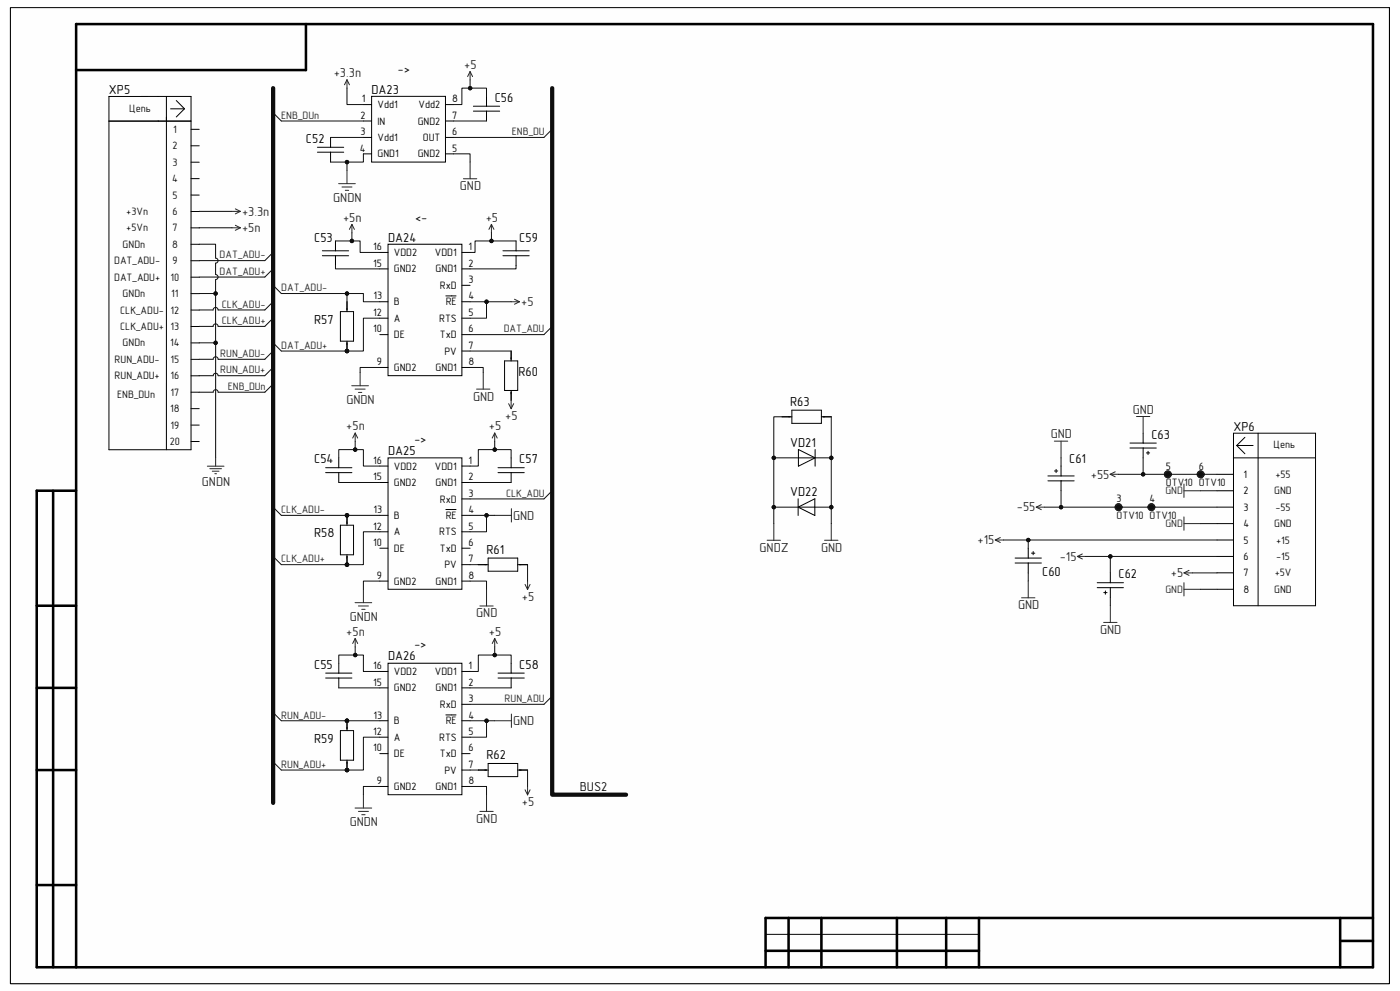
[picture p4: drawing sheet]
<svg xmlns="http://www.w3.org/2000/svg" width="420mm" height="297mm" viewBox="0 0 420 297" stroke-linecap="round" stroke-linejoin="round" font-family="sans-serif">
<path d="M3.1 2.3h413.7v292.5h-413.7z" fill-rule="evenodd" fill="#fefefe"/>
<path d="M3.1 2.3h413.7v292.5h-413.7z" fill="none" stroke="#000" stroke-width=".3"/>
<path d="M3.1 2.3h413.7v292.5h-413.7z" fill-rule="evenodd" fill="#fefefe"/>
<g fill="none" stroke="#000" stroke-width=".3">
<path d="M3.1 2.3h413.7v292.5h-413.7zM96.7 75.2h7.9M96.7 76.6h7.9M100.6 72.2v3M100.6 76.6v3M113.9 75.7h2.5M116.4 73.2h22.2v39.4h-22.2zM138.6 75.7h2.4M150.9 75.2h7.9M150.9 76.6h7.9M154.8 72.2v3M154.8 76.6v3"/>
<path d="M113.9 80.6h2.5M113.9 90.4h2.5M113.9 95.4h2.5M133.7 88.7h3.1M138.6 80.6h2.4M138.6 85.5h2.4M138.6 90.4h2.4M138.6 95.4h2.4M113.9 100.3h2.5M113.9 110.1h2.5M138.6 100.3h2.4M138.6 105.2h2.4"/>
<path d="M138.6 110.1h2.4M151.4 108.2h3.9v8.8h-3.9zM153.3 105.2v3M153.3 117v3M229.7 280h64"/>
</g>
<g fill="none" stroke="#000" stroke-width=".76">
<path d="M91.8 7.2v13.8h-69M15.9 147.1v142.8M22.8 147.1h-11.8v142.8h400.9v-282.7h-389.1v282.7M11 181.5h11.8M11 206.2h11.8M11 230.8h11.8M11 265.3h11.8M236.6 275.1v14.8M246.4 275.1v14.8M269.1 275.1v14.8M283.8 275.1v14.8M293.7 275.1v14.8"/>
<path d="M402 275.1v14.8M411.9 275.1h-182.2v14.8M229.7 285h64M402 282h9.9"/>
</g>
<g fill="none" stroke="#262626" stroke-width=".3">
<path d="M105.6 67.3l-.8 1.4M105.6 67.3l.7 1.4M105.6 67.3v2.5M147.4 67.3l-.7 1.4M147.4 67.3l.8 1.4M147.4 67.3v2.5M105.5 115.6h5M106.5 116.6h3M107.5 117.6h1M108 111.6v4M143 116.6h4M145 111.6v5"/>
<path d="M153.3 120v2.5M152.6 121l.7 1.5M154.1 121l-.8 1.5"/>
</g>
<circle cx="104.1" cy="105.2" r=".5" fill="#0e0e0e"/>
<circle cx="104.1" cy="105.2" r=".5" fill="none" stroke="#0e0e0e" stroke-width=".3"/>
<path d="M102.1 93.4h4v8.9h-4zM104.1 90.4v3M104.1 102.3v2.9" fill="none" stroke="#000" stroke-width=".3"/>
<circle cx="104.1" cy="105.2" r=".5" fill="#0e0e0e"/>
<g fill="none" stroke="#0e0e0e" stroke-width=".3">
<path d="M82.4 86l2 2M165.2 98.3l-2 2M82.4 103.2l2 2"/>
<circle cx="104.1" cy="105.2" r=".5"/>
</g>
<g fill="none" stroke="#000" stroke-width=".3">
<path d="M49.9 28.9v105.9M51.2 32.6h4.1M52.9 30.1l2.4 2.5-2.4 2.5M57.3 38.8h2.5M57.3 28.9h-24.6v105.9h24.6v-105.9M57.3 36.3h-24.6M57.3 53.5h2.5M57.3 43.7h2.5M57.3 48.6h2.5M57.3 58.5h2.5M57.3 68.3h2.5M57.3 73.2h2.5"/>
<path d="M57.3 78.1h2.5M57.3 63.4h2.5M57.3 83.1h2.5M57.3 88h2.5M57.3 97.9h2.5M57.3 92.9h2.5M104.1 90.4v2.5M57.3 107.7h2.5M57.3 102.8h2.5M57.3 112.6h2.5M57.3 117.5h2.5M57.3 122.5h2.5"/>
<path d="M57.3 127.4h2.5M57.3 132.3h2.5M101.6 137.2v3M113.9 139.7h2.5M116.4 137.2h22.2v39.4h-22.2zM138.6 139.7h2.4M97.7 140.2h7.9M97.7 141.7h7.9M101.6 141.7v2.9M113.9 144.6h2.5M113.9 154.5h2.5M113.9 159.4h2.5"/>
<path d="M133.7 152.7h3.1M138.6 144.6h2.4M138.6 149.5h2.4M138.6 154.5h2.4M138.6 159.4h2.4M113.9 164.3h2.5M113.9 174.2h2.5M138.6 164.3h2.4M138.6 169.2h2.4M138.6 174.2h2.4M143.5 169.2h2.9M146.4 167.3h8.9v3.9h-8.9z"/>
<path d="M155.3 169.2h3"/>
</g>
<g fill="none" stroke="#262626" stroke-width=".3">
<path d="M153.3 90.4h2.5M154.3 89.7l1.5 .7M155.8 90.4l-1.5 .8M106.6 129.8l-.8 1.5M106.6 129.8l.7 1.5M106.6 129.8v2.5M109 176.6v4M146 176.6v5M157.5 175.2l.8 1.5M158.3 174.2v2.5M159 175.2l-.7 1.5M106.5 180.6h5"/>
<path d="M107.5 181.6h3M108.5 182.6h1M144 181.6h4"/>
</g>
<circle cx="104.1" cy="169.2" r=".5" fill="#0e0e0e"/>
<circle cx="104.1" cy="169.2" r=".5" fill="none" stroke="#0e0e0e" stroke-width=".3"/>
<circle cx="104.1" cy="154.5" r=".5" fill="#0e0e0e"/>
<circle cx="104.1" cy="154.5" r=".5" fill="none" stroke="#0e0e0e" stroke-width=".3"/>
<path d="M102.1 157.4h4v8.9h-4zM104.1 154.5v2.9M104.1 166.3v2.9" fill="none" stroke="#000" stroke-width=".3"/>
<circle cx="104.1" cy="169.2" r=".5" fill="#0e0e0e"/>
<circle cx="104.1" cy="169.2" r=".5" fill="none" stroke="#0e0e0e" stroke-width=".3"/>
<path d="M104.1 154.5v2.4" fill="none" stroke="#000" stroke-width=".3"/>
<circle cx="104.1" cy="154.5" r=".5" fill="#0e0e0e"/>
<g fill="none" stroke="#0e0e0e" stroke-width=".3">
<path d="M82.4 152.5l2 2M165.2 147.6l-2 1.9M82.4 167.3l2 1.9"/>
<circle cx="104.1" cy="154.5" r=".5"/>
</g>
<g fill="none" stroke="#262626" stroke-width=".3">
<path d="M148.4 129.8l-.7 1.5M148.4 129.8l.8 1.5M148.4 129.8v2.5M148.4 154.5h5M153.4 152.5v4M106.6 191.4l-.8 1.5M106.6 191.4l.7 1.5M106.6 191.4v2.5M109 238.2v4M146 238.2v5M157.5 236.7l.8 1.5M158.3 235.7v2.5"/>
<path d="M159 236.7l-.7 1.5M106.5 242.2h5M107.5 243.2h3M108.5 244.2h1M144 243.2h4"/>
</g>
<g fill="none" stroke="#000" stroke-width=".3">
<path d="M153.3 137.2v3M149.4 140.2h7.9M149.4 141.7h7.9M153.3 141.7v2.9M101.6 198.8v2.9M116.4 198.8h22.2v39.4h-22.2zM97.7 201.7h7.9M97.7 203.2h7.9M101.6 203.2v3M113.9 201.2h2.5M113.9 206.2h2.5M113.9 216h2.5"/>
<path d="M133.8 214.3h3M138.6 201.2h2.4M138.6 206.2h2.4M138.6 211.1h2.4M138.6 216h2.4M113.9 220.9h2.5M113.9 225.9h2.5M113.9 235.7h2.5M138.6 220.9h2.4M138.6 225.9h2.4M138.6 230.8h2.4M138.6 235.7h2.4"/>
<path d="M143.5 230.8h2.9M146.4 228.8h8.9v4h-8.9zM155.3 230.8h3"/>
</g>
<circle cx="104.1" cy="230.8" r=".5" fill="#0e0e0e"/>
<circle cx="104.1" cy="230.8" r=".5" fill="none" stroke="#0e0e0e" stroke-width=".3"/>
<circle cx="104.1" cy="216" r=".5" fill="#0e0e0e"/>
<circle cx="104.1" cy="216" r=".5" fill="none" stroke="#0e0e0e" stroke-width=".3"/>
<path d="M102.1 219h4v8.8h-4zM104.1 216v3M104.1 227.8v3" fill="none" stroke="#000" stroke-width=".3"/>
<circle cx="104.1" cy="230.8" r=".5" fill="#0e0e0e"/>
<circle cx="104.1" cy="230.8" r=".5" fill="none" stroke="#0e0e0e" stroke-width=".3"/>
<path d="M104.1 216v2.5" fill="none" stroke="#000" stroke-width=".3"/>
<circle cx="104.1" cy="216" r=".5" fill="#0e0e0e"/>
<g fill="none" stroke="#0e0e0e" stroke-width=".3">
<path d="M82.4 214l2 2M165.2 209.1l-2 2M82.4 228.8l2 2"/>
<circle cx="104.1" cy="216" r=".5"/>
</g>
<g fill="none" stroke="#262626" stroke-width=".3">
<path d="M316.3 132.2h4M318.3 132.2v5M340.9 124.8h4M342.9 124.8v5M232.1 156.9v5M249.4 156.9v5M310.9 152l1.5 .7M310.9 152h2.5M312.4 151.2l-1.5 .8M333 142.1l1.5 .8M333 142.1h2.6M334.5 141.4l-1.5 .7"/>
<path d="M355.2 145.1v4M355.2 154.9v4M355.2 147.1h5M355.2 156.9h5M230.1 161.9h4M247.4 161.9h4M298.6 161.9l1.5 .7M298.6 161.9h2.5M300.1 161.1l-1.5 .8M306.5 179.2h4M308.5 174.2v5M323.2 166.8l1.5 .7"/>
<path d="M323.2 166.8h2.5M324.7 166l-1.5 .8M355.2 174.6v4M355.2 176.6h5M355.2 171.7l1.5 .7M355.2 171.7h2.5M356.7 170.9l-1.5 .8M148.4 191.4l-.7 1.5M148.4 191.4l.8 1.5M148.4 191.4v2.5M331.1 186.6h4M333.1 181.5v5.1"/>
<path d="M148.4 216h5M153.4 214v4"/>
</g>
<g fill="none" stroke="#000" stroke-width=".3">
<path d="M234.6 124.9h3M237.6 122.9h8.8v4h-8.8zM239.5 137.2h4.9M239.5 134.7l5 2.5-5 2.5zM244.5 134.7v5M246.4 124.9h3M318.3 139.7v2.9M339 132.8h7.9M339 134.3h7.9M342.9 129.8v3M342.9 134.3v2.9M343.9 135.7h1"/>
<path d="M344.4 135.3v.9M370 137.2h24.7M370 129.8h24.7v51.7h-24.7zM371 133.5h4.9M371 133.5l2.5 2.5M373.5 131.1l-2.5 2.4M377.4 129.8v51.7M239.4 152l5-2.5v5zM239.4 149.5v5M239.5 152h4.9M314.4 144.1h7.8M314.4 142.6h7.8"/>
<path d="M316.3 141.2h1M316.8 140.7v1M318.3 144.1v3M365.1 147.1h4.9M365.1 142.2h4.9M365.1 152h4.9M365.1 156.9h4.9M304.5 168.7h7.9M304.5 167.3h7.9M308.5 164.3v3M308.5 168.7v3M309.4 165.8h1"/>
<path d="M309.9 165.3v1M329.2 174.6h7.8M329.2 176.1h7.8M331.1 177.6h1M331.6 177.1v1M333.1 171.7v2.9M333.1 176.1v3M365.1 161.8h4.9M365.1 176.6h4.9M365.1 166.8h4.9M365.1 171.7h4.9M153.3 198.8v2.9"/>
<path d="M149.4 201.7h7.9M149.4 203.2h7.9M153.3 203.2v3"/>
</g>
<circle cx="335.5" cy="152" r=".5" fill="#0e0e0e"/>
<circle cx="335.5" cy="152" r=".5" fill="none" stroke="#0e0e0e" stroke-width=".3"/>
<g fill="none" stroke="#1c1c1c" stroke-width="1.3">
<circle cx="335.6" cy="152" r=".54"/>
<circle cx="335.6" cy="152" r=".55"/>
</g>
<circle cx="335.5" cy="152" r=".5" fill="#0e0e0e"/>
<circle cx="335.5" cy="152" r=".5" fill="none" stroke="#0e0e0e" stroke-width=".3"/>
<circle cx="345.4" cy="152" r=".5" fill="#0e0e0e"/>
<circle cx="345.4" cy="152" r=".5" fill="none" stroke="#0e0e0e" stroke-width=".3"/>
<g fill="none" stroke="#1c1c1c" stroke-width="1.3">
<circle cx="345.4" cy="152" r=".54"/>
<circle cx="345.4" cy="152" r=".55"/>
</g>
<circle cx="345.4" cy="152" r=".5" fill="#0e0e0e"/>
<circle cx="345.4" cy="152" r=".5" fill="none" stroke="#0e0e0e" stroke-width=".3"/>
<circle cx="350.3" cy="142.2" r=".5" fill="#0e0e0e"/>
<circle cx="350.3" cy="142.2" r=".5" fill="none" stroke="#0e0e0e" stroke-width=".3"/>
<g fill="none" stroke="#1c1c1c" stroke-width="1.3">
<circle cx="350.3" cy="142.2" r=".55"/>
<circle cx="350.3" cy="142.2" r=".54"/>
</g>
<circle cx="350.3" cy="142.2" r=".5" fill="#0e0e0e"/>
<circle cx="350.3" cy="142.2" r=".5" fill="none" stroke="#0e0e0e" stroke-width=".3"/>
<circle cx="360.2" cy="142.2" r=".5" fill="#0e0e0e"/>
<circle cx="360.2" cy="142.2" r=".5" fill="none" stroke="#0e0e0e" stroke-width=".3"/>
<g fill="none" stroke="#1c1c1c" stroke-width="1.3">
<circle cx="360.2" cy="142.2" r=".54"/>
<circle cx="360.2" cy="142.2" r=".55"/>
</g>
<circle cx="360.2" cy="142.2" r=".5" fill="#0e0e0e"/>
<g fill="none" stroke="#0e0e0e" stroke-width=".3">
<path d="M82.4 34.3l2 2M165.2 39.2l-2 2M81.4 76.2l-2 1.9M100.6 79.6v1h13.3M100.6 72.2h5M81.4 81.1l-2 1.9M81.4 90.9l-2 2M81.4 95.9l-2 1.9M81.4 110.6l-2 2M81.4 105.7l-2 2M81.4 115.6l-1.9 1.9M113.9 110.1h-5.9v1.5"/>
<path d="M141 110.1h4v1.5"/>
<circle cx="360.2" cy="142.2" r=".5"/>
</g>
<g fill="none" stroke="#262626" stroke-width=".3">
<path d="M104.1 23.9l-.8 1.5M104.1 23.9l.7 1.5M104.1 23.9v2.5M141 21.5l-.7 1.4M141 21.5l.8 1.4M141 21.5v2.5M101.6 55h5M102.6 56h3M103.6 57h1M104.1 51v4M139 53.6h4M141 48.6v5"/>
<path d="M69.6 63.3h2.5M69.6 68.3h2.5M70.6 67.5l1.5 .8M70.6 62.6l1.5 .7M72.1 63.3l-1.5 .8M72.1 68.3l-1.5 .7M62.2 139.7h5M64.7 137.2v2.5M62.9 140.5h3.5M63.7 141.2h2M64.4 142h.5"/>
</g>
<g fill="none" stroke="#000" stroke-width=".3">
<path d="M109 31.3h2.5M109 36.3h2.5M111.5 28.9h22.1v19.7h-22.1zM133.6 31.3h2.5M133.6 36.3h2.5M142 33.3h7.9M142 31.8h7.9M145.9 28.9v2.9M145.9 33.3v3M95.2 44.1h7.9M95.2 45.6h7.9M99.2 41.2v2.9"/>
<path d="M99.2 45.6v3M109 41.2h2.5M109 46.1h2.5M133.6 41.2h2.5M133.6 46.1h2.5"/>
</g>
<circle cx="105.6" cy="72.2" r=".5" fill="#0e0e0e"/>
<g fill="none" stroke="#0e0e0e" stroke-width=".3">
<path d="M105.6 69.8v2.4h2.4v3.5h5.9"/>
<circle cx="105.6" cy="72.2" r=".5"/>
</g>
<circle cx="105.6" cy="72.2" r=".5" fill="#0e0e0e"/>
<g fill="none" stroke="#0e0e0e" stroke-width=".3">
<path d="M147.4 69.8v2.4M154.8 79.6v1h-13.8"/>
<circle cx="105.6" cy="72.2" r=".5"/>
</g>
<circle cx="147.4" cy="72.2" r=".5" fill="#0e0e0e"/>
<g fill="none" stroke="#0e0e0e" stroke-width=".3">
<path d="M154.8 72.2h-12.3v3.5h-1.5"/>
<circle cx="147.4" cy="72.2" r=".5"/>
</g>
<circle cx="147.4" cy="72.2" r=".5" fill="#0e0e0e"/>
<g fill="none" stroke="#0e0e0e" stroke-width=".3">
<path d="M113.9 95.4h-4.9v9.8h-4.9"/>
<circle cx="147.4" cy="72.2" r=".5"/>
</g>
<circle cx="104.1" cy="105.2" r=".5" fill="#0e0e0e"/>
<g fill="none" stroke="#0e0e0e" stroke-width=".3">
<path d="M84.4 105.2h19.7"/>
<circle cx="104.1" cy="105.2" r=".5"/>
</g>
<circle cx="104.1" cy="105.2" r=".5" fill="#0e0e0e"/>
<g fill="none" stroke="#0e0e0e" stroke-width=".3">
<path d="M84.4 88h24.6v2.4h4.9"/>
<circle cx="104.1" cy="105.2" r=".5"/>
</g>
<circle cx="104.1" cy="88" r=".5" fill="#0e0e0e"/>
<g fill="none" stroke="#0e0e0e" stroke-width=".3">
<path d="M104.1 88v2.4"/>
<circle cx="104.1" cy="88" r=".5"/>
</g>
<circle cx="104.1" cy="88" r=".5" fill="#0e0e0e"/>
<g fill="none" stroke="#0e0e0e" stroke-width=".3">
<path d="M145.9 90.4v5h-4.9"/>
<circle cx="104.1" cy="88" r=".5"/>
</g>
<circle cx="146" cy="90.4" r=".5" fill="#0e0e0e"/>
<g fill="none" stroke="#0e0e0e" stroke-width=".3">
<path d="M141 90.4h12.3"/>
<circle cx="146" cy="90.4" r=".5"/>
</g>
<circle cx="146" cy="90.4" r=".5" fill="#0e0e0e"/>
<g fill="none" stroke="#0e0e0e" stroke-width=".3">
<path d="M141 105.2h12.3M141 100.3h22.2M106.6 134.8h-5v2.4M101.6 144.6h12.3M113.9 174.2h-4.9v2.4M141 174.2h5v2.4M141 169.2h2.5M158.3 169.2v5"/>
<circle cx="146" cy="90.4" r=".5"/>
</g>
<circle cx="106.6" cy="134.8" r=".5" fill="#0e0e0e"/>
<g fill="none" stroke="#0e0e0e" stroke-width=".3">
<path d="M106.6 132.3v2.5h2.4v4.9h4.9"/>
<circle cx="106.6" cy="134.8" r=".5"/>
</g>
<circle cx="106.6" cy="134.8" r=".5" fill="#0e0e0e"/>
<g fill="none" stroke="#0e0e0e" stroke-width=".3">
<path d="M148.4 132.3v2.5M141 144.6h12.3"/>
<circle cx="106.6" cy="134.8" r=".5"/>
</g>
<circle cx="148.4" cy="134.8" r=".5" fill="#0e0e0e"/>
<g fill="none" stroke="#0e0e0e" stroke-width=".3">
<path d="M141 154.5h7.4"/>
<circle cx="148.4" cy="134.8" r=".5"/>
</g>
<circle cx="146" cy="154.5" r=".5" fill="#0e0e0e"/>
<g fill="none" stroke="#0e0e0e" stroke-width=".3">
<path d="M104.1 154.5h9.8"/>
<circle cx="146" cy="154.5" r=".5"/>
</g>
<circle cx="104.1" cy="154.5" r=".5" fill="#0e0e0e"/>
<g fill="none" stroke="#0e0e0e" stroke-width=".3">
<path d="M113.9 159.4h-4.9v9.8h-4.9"/>
<circle cx="104.1" cy="154.5" r=".5"/>
</g>
<circle cx="104.1" cy="169.2" r=".5" fill="#0e0e0e"/>
<g fill="none" stroke="#0e0e0e" stroke-width=".3">
<path d="M84.4 169.2h19.7"/>
<circle cx="104.1" cy="169.2" r=".5"/>
</g>
<circle cx="104.1" cy="169.2" r=".5" fill="#0e0e0e"/>
<g fill="none" stroke="#0e0e0e" stroke-width=".3">
<path d="M84.4 154.5h19.7"/>
<circle cx="104.1" cy="169.2" r=".5"/>
</g>
<circle cx="104.1" cy="154.5" r=".5" fill="#0e0e0e"/>
<g fill="none" stroke="#0e0e0e" stroke-width=".3">
<path d="M153.3 137.2v-2.4h-9.8v4.9h-2.5M141 149.5h22.2"/>
<circle cx="104.1" cy="154.5" r=".5"/>
</g>
<circle cx="148.4" cy="134.8" r=".5" fill="#0e0e0e"/>
<g fill="none" stroke="#0e0e0e" stroke-width=".3">
<path d="M145.9 154.5v4.9h-4.9"/>
<circle cx="148.4" cy="134.8" r=".5"/>
</g>
<circle cx="146" cy="154.5" r=".5" fill="#0e0e0e"/>
<g fill="none" stroke="#0e0e0e" stroke-width=".3">
<path d="M106.6 196.3h-5v2.5M101.6 206.2h12.3M113.9 235.7h-4.9v2.5M141 235.7h5v2.5M141 230.8h2.5M158.3 230.8v4.9"/>
<circle cx="146" cy="154.5" r=".5"/>
</g>
<circle cx="106.6" cy="196.3" r=".5" fill="#0e0e0e"/>
<g fill="none" stroke="#0e0e0e" stroke-width=".3">
<path d="M106.6 193.9v2.4h2.4v4.9h4.9"/>
<circle cx="106.6" cy="196.3" r=".5"/>
</g>
<circle cx="106.6" cy="196.3" r=".5" fill="#0e0e0e"/>
<g fill="none" stroke="#0e0e0e" stroke-width=".3">
<path d="M141 206.2h12.3M141 216h7.4"/>
<circle cx="106.6" cy="196.3" r=".5"/>
</g>
<circle cx="146" cy="216" r=".5" fill="#0e0e0e"/>
<g fill="none" stroke="#0e0e0e" stroke-width=".3">
<path d="M104.1 216h9.8"/>
<circle cx="146" cy="216" r=".5"/>
</g>
<circle cx="104.1" cy="216" r=".5" fill="#0e0e0e"/>
<g fill="none" stroke="#0e0e0e" stroke-width=".3">
<path d="M113.9 220.9h-4.9v9.9h-4.9"/>
<circle cx="104.1" cy="216" r=".5"/>
</g>
<circle cx="104.1" cy="230.8" r=".5" fill="#0e0e0e"/>
<g fill="none" stroke="#0e0e0e" stroke-width=".3">
<path d="M84.4 230.8h19.7"/>
<circle cx="104.1" cy="230.8" r=".5"/>
</g>
<circle cx="104.1" cy="230.8" r=".5" fill="#0e0e0e"/>
<g fill="none" stroke="#0e0e0e" stroke-width=".3">
<path d="M84.4 216h19.7"/>
<circle cx="104.1" cy="230.8" r=".5"/>
</g>
<circle cx="104.1" cy="216" r=".5" fill="#0e0e0e"/>
<g fill="none" stroke="#0e0e0e" stroke-width=".3">
<path d="M153.3 198.8v-2.5h-9.8v4.9h-2.5M141 211.1h22.2"/>
<circle cx="104.1" cy="216" r=".5"/>
</g>
<circle cx="148.4" cy="196.3" r=".5" fill="#0e0e0e"/>
<g fill="none" stroke="#0e0e0e" stroke-width=".3">
<path d="M148.4 193.9v2.4"/>
<circle cx="148.4" cy="196.3" r=".5"/>
</g>
<circle cx="148.4" cy="196.3" r=".5" fill="#0e0e0e"/>
<g fill="none" stroke="#0e0e0e" stroke-width=".3">
<path d="M146 216v4.9h-5"/>
<circle cx="148.4" cy="196.3" r=".5"/>
</g>
<circle cx="146" cy="216" r=".5" fill="#0e0e0e"/>
<g fill="none" stroke="#0e0e0e" stroke-width=".3">
<path d="M301.1 161.8h64M365.1 171.7h-7.4"/>
<circle cx="146" cy="216" r=".5"/>
</g>
<circle cx="308.5" cy="161.9" r=".5" fill="#0e0e0e"/>
<g fill="none" stroke="#0e0e0e" stroke-width=".3">
<path d="M335.6 142.2h29.5"/>
<circle cx="308.5" cy="161.9" r=".5"/>
</g>
<circle cx="360.2" cy="142.2" r=".5" fill="#0e0e0e"/>
<circle cx="360.2" cy="142.2" r=".5" fill="none" stroke="#0e0e0e" stroke-width=".3"/>
<circle cx="350.3" cy="142.2" r=".5" fill="#0e0e0e"/>
<circle cx="350.3" cy="142.2" r=".5" fill="none" stroke="#0e0e0e" stroke-width=".3"/>
<circle cx="342.9" cy="142.1" r=".5" fill="#0e0e0e"/>
<g fill="none" stroke="#0e0e0e" stroke-width=".3">
<path d="M318.3 147.1v4.9"/>
<circle cx="342.9" cy="142.1" r=".5"/>
</g>
<circle cx="318.3" cy="152" r=".5" fill="#0e0e0e"/>
<g fill="none" stroke="#0e0e0e" stroke-width=".3">
<path d="M318.3 137.2v2.5M342.9 137.2v4.9"/>
<circle cx="318.3" cy="152" r=".5"/>
</g>
<circle cx="342.9" cy="142.1" r=".5" fill="#0e0e0e"/>
<g fill="none" stroke="#0e0e0e" stroke-width=".3">
<path d="M308.5 161.9v2.4M308.5 171.7v2.5M333.1 179.1v2.4"/>
<circle cx="342.9" cy="142.1" r=".5"/>
</g>
<circle cx="308.5" cy="161.9" r=".5" fill="#0e0e0e"/>
<g fill="none" stroke="#0e0e0e" stroke-width=".3">
<path d="M325.7 166.8h39.4"/>
<circle cx="308.5" cy="161.9" r=".5"/>
</g>
<circle cx="333.1" cy="166.8" r=".5" fill="#0e0e0e"/>
<g fill="none" stroke="#0e0e0e" stroke-width=".3">
<path d="M333.1 166.8v4.9"/>
<circle cx="333.1" cy="166.8" r=".5"/>
</g>
<circle cx="333.1" cy="166.8" r=".5" fill="#0e0e0e"/>
<g fill="none" stroke="#0e0e0e" stroke-width=".3">
<path d="M232.1 152h7.4M360.2 147.1h4.9M360.2 156.9h4.9M360.2 176.6h4.9"/>
<circle cx="333.1" cy="166.8" r=".5"/>
</g>
<circle cx="232.1" cy="152" r=".5" fill="#0e0e0e"/>
<g fill="none" stroke="#0e0e0e" stroke-width=".3">
<path d="M244.4 137.2h5"/>
<circle cx="232.1" cy="152" r=".5"/>
</g>
<circle cx="249.4" cy="137.2" r=".5" fill="#0e0e0e"/>
<g fill="none" stroke="#0e0e0e" stroke-width=".3">
<path d="M234.6 124.9h-2.5v32"/>
<circle cx="249.4" cy="137.2" r=".5"/>
</g>
<circle cx="232.1" cy="152" r=".5" fill="#0e0e0e"/>
<circle cx="232.1" cy="152" r=".5" fill="none" stroke="#0e0e0e" stroke-width=".3"/>
<circle cx="232.1" cy="137.2" r=".5" fill="#0e0e0e"/>
<g fill="none" stroke="#0e0e0e" stroke-width=".3">
<path d="M313.4 152h51.7"/>
<circle cx="232.1" cy="137.2" r=".5"/>
</g>
<circle cx="345.4" cy="152" r=".5" fill="#0e0e0e"/>
<circle cx="345.4" cy="152" r=".5" fill="none" stroke="#0e0e0e" stroke-width=".3"/>
<circle cx="335.5" cy="152" r=".5" fill="#0e0e0e"/>
<circle cx="335.5" cy="152" r=".5" fill="none" stroke="#0e0e0e" stroke-width=".3"/>
<circle cx="318.3" cy="152" r=".5" fill="#0e0e0e"/>
<g fill="none" stroke="#0e0e0e" stroke-width=".3">
<path d="M232.1 137.2h7.4"/>
<circle cx="318.3" cy="152" r=".5"/>
</g>
<circle cx="232.1" cy="137.2" r=".5" fill="#0e0e0e"/>
<g fill="none" stroke="#0e0e0e" stroke-width=".3">
<path d="M69.6 68.3h-9.8M69.6 63.3l-9.9 .1M79.4 78.1h-19.6M64.7 88v49.2M79.4 83l-19.6 .1"/>
<circle cx="232.1" cy="137.2" r=".5"/>
</g>
<circle cx="64.7" cy="88" r=".5" fill="#0e0e0e"/>
<circle cx="64.7" cy="88" r=".5" fill="none" stroke="#0e0e0e" stroke-width=".3"/>
<circle cx="64.7" cy="102.7" r=".5" fill="#0e0e0e"/>
<g fill="none" stroke="#0e0e0e" stroke-width=".3">
<path d="M79.4 97.8h-14a.75 .75 0 0 0-.7-.7 .75 .75 0 0 0-.8 .7h-4.1M79.4 92.9h-14a.75 .75 0 0 0-.7-.8 .75 .75 0 0 0-.8 .8h-4.1M64.7 102.7l-4.9 .1M79.4 107.7h-14a.75 .75 0 0 0-.7-.8 .75 .75 0 0 0-.8 .8h-4.1M79.4 112.6h-14a.75 .75 0 0 0-.7-.7 .75 .75 0 0 0-.8 .7h-4.1"/>
<circle cx="64.7" cy="102.7" r=".5"/>
</g>
<circle cx="64.7" cy="102.7" r=".5" fill="#0e0e0e"/>
<g fill="none" stroke="#0e0e0e" stroke-width=".3">
<path d="M59.8 73.2h4.9v4.2a.75 .75 0 0 1 .7 .7 .75 .75 0 0 1-.7 .8v3.4a.75 .75 0 0 1 .7 .7 .75 .75 0 0 1-.7 .8v4.2h-4.9"/>
<circle cx="64.7" cy="102.7" r=".5"/>
</g>
<circle cx="64.7" cy="88" r=".5" fill="#0e0e0e"/>
<g fill="none" stroke="#0e0e0e" stroke-width=".3">
<path d="M79.5 117.5h-14.1a.75 .75 0 0 0-.7-.7 .75 .75 0 0 0-.8 .7h-4.1M244.4 152h5"/>
<circle cx="64.7" cy="88" r=".5"/>
</g>
<circle cx="249.4" cy="152" r=".5" fill="#0e0e0e"/>
<g fill="none" stroke="#0e0e0e" stroke-width=".3">
<path d="M99.2 41.2h9.8M104.1 48.6v2.4"/>
<circle cx="249.4" cy="152" r=".5"/>
</g>
<circle cx="104.1" cy="48.6" r=".5" fill="#0e0e0e"/>
<g fill="none" stroke="#0e0e0e" stroke-width=".3">
<path d="M104.1 26.4v4.9h4.9M136.1 36.3h9.8M145.9 28.9v-2.5h-7.3v4.9h-2.5M136.1 46.1h4.9v2.5"/>
<circle cx="104.1" cy="48.6" r=".5"/>
</g>
<circle cx="141" cy="26.4" r=".5" fill="#0e0e0e"/>
<g fill="none" stroke="#0e0e0e" stroke-width=".3">
<path d="M109 46.1v2.5h-9.8"/>
<circle cx="141" cy="26.4" r=".5"/>
</g>
<circle cx="104.1" cy="48.6" r=".5" fill="#0e0e0e"/>
<g fill="none" stroke="#0e0e0e" stroke-width=".3">
<path d="M141 24v2.4"/>
<circle cx="104.1" cy="48.6" r=".5"/>
</g>
<circle cx="141" cy="26.4" r=".5" fill="#0e0e0e"/>
<g fill="none" stroke="#0e0e0e" stroke-width=".3">
<path d="M84.4 36.3h24.6M136.1 41.2h27.1M249.4 124.9v32"/>
<circle cx="141" cy="26.4" r=".5"/>
</g>
<circle cx="249.4" cy="152" r=".5" fill="#0e0e0e"/>
<circle cx="249.4" cy="152" r=".5" fill="none" stroke="#0e0e0e" stroke-width=".3"/>
<circle cx="249.4" cy="137.2" r=".5" fill="#0e0e0e"/>
<circle cx="249.4" cy="137.2" r=".5" fill="none" stroke="#0e0e0e" stroke-width=".3"/>
<path d="M81.9 26.4v214.2M165.7 26.4v211.8h22.1" fill="none" stroke="#0e0e0e" stroke-width="1.3"/>
<g font-size="3.9" fill="#262626">
<text x="100.1" y="23.1">+3.3n</text>
<text x="139.3" y="20.6">+5</text>
<text x="138" y="57">GND</text>
<text x="72.6" y="64.6">+3.3n</text>
<text x="100" y="60.5">GNDN</text>
<text x="72.6" y="69.6">+5n</text>
<text x="102.9" y="66.4">+5n</text>
<text x="145.7" y="66.4">+5</text>
<text x="156.3" y="91.7">+5</text>
<text x="103.9" y="121.1">GNDN</text>
<text x="141.9" y="120.1">GND</text>
<text x="151.6" y="125.9">+5</text>
<text x="339.9" y="124">GND</text>
<text x="103.9" y="129">+5n</text>
<text x="146.7" y="129">+5</text>
<text x="315.3" y="131.4">GND</text>
<text x="327.2" y="143.5">+55</text>
<text x="60.6" y="145.7">GNDN</text>
<text x="153.9" y="155.8">GND</text>
<text x="305.1" y="153.3">-55</text>
<text x="227.9" y="165.4">GNDZ</text>
<text x="246.3" y="165.4">GND</text>
<text x="293.3" y="163.2">+15</text>
<text x="317.9" y="168.1">-15</text>
<text x="351.2" y="173">+5</text>
<text x="142.9" y="185">GND</text>
<text x="156.5" y="180.1">+5</text>
<text x="305.4" y="182.6">GND</text>
<text x="103.9" y="190.5">+5n</text>
<text x="104.9" y="186.1">GNDN</text>
<text x="146.7" y="190.5">+5</text>
<text x="330" y="190">GND</text>
<text x="153.9" y="217.3">GND</text>
<text x="156.5" y="241.6">+5</text>
<text x="104.9" y="247.6">GNDN</text>
<text x="142.9" y="246.6">GND</text>
</g>
<g font-size="3.9" fill="#0e0e0e">
<text x="123" y="20.2" transform="rotate(-180 123 20.2)">&lt;-</text>
<text x="124.5" y="66.6">&lt;-</text>
<text x="128" y="130.9" transform="rotate(-180 128 130.9)">&lt;-</text>
<text x="128" y="192.5" transform="rotate(-180 128 192.5)">&lt;-</text>
<text x="174" y="237">BUS2</text>
</g>
<g font-size="3.9">
<text x="32.7" y="28.1">XP5</text>
<text x="111.5" y="28.1">DA23</text>
<text x="148.4" y="30.5">C56</text>
<text x="91.8" y="42.8">C52</text>
<text x="94.2" y="72.4">C53</text>
<text x="116.4" y="72.4">DA24</text>
<text x="155.8" y="72.4">C59</text>
<text x="94.2" y="97">R57</text>
<text x="155.6" y="112.6">R60</text>
<text x="237.1" y="121.6">R63</text>
<text x="345.4" y="131.5">C63</text>
<text x="370" y="129">XP6</text>
<text x="116.4" y="136.4">DA25</text>
<text x="237.1" y="133.9">VD21</text>
<text x="94.2" y="138.9">C54</text>
<text x="155.8" y="138.9">C57</text>
<text x="320.8" y="138.9">C61</text>
<text x="237.1" y="148.7">VD22</text>
<text x="94.2" y="161">R58</text>
<text x="146" y="165.9">R61</text>
<text x="312.6" y="172.7">C60</text>
<text x="335.5" y="173.4">C62</text>
<text x="116.4" y="198">DA26</text>
<text x="94.2" y="200.4">C55</text>
<text x="155.8" y="200.4">C58</text>
<text x="94.2" y="222.6">R59</text>
<text x="146" y="227.5">R62</text>
</g>
<g font-size="3.2" fill="#0e0e0e">
<text x="38.7" y="33.4">Цепь</text>
<text x="51.9" y="39.8">1</text>
<text x="51.7" y="44.7">2</text>
<text x="51.7" y="49.7">3</text>
<text x="51.6" y="54.6">4</text>
<text x="51.7" y="59.5">5</text>
<text x="37.9" y="64.4">+3Vn</text>
<text x="51.7" y="64.4">6</text>
<text x="37.9" y="69.3">+5Vn</text>
<text x="51.7" y="69.3">7</text>
<text x="36.8" y="74.3">GNDn</text>
<text x="51.6" y="74.3">8</text>
<text x="34.2" y="79.2">DAT_ADU-</text>
<text x="51.7" y="79.2">9</text>
<text x="34.2" y="84.1">DAT_ADU+</text>
<text x="36.8" y="89.1">GNDn</text>
<text x="51.2" y="84.1">10</text>
<text x="51.4" y="89.1">11</text>
<text x="36.1" y="94">CLK_ADU-</text>
<text x="51.2" y="94">12</text>
<text x="36.1" y="98.9">CLK_ADU+</text>
<text x="51.2" y="98.9">13</text>
<text x="36.8" y="103.8">GNDn</text>
<text x="51.1" y="103.8">14</text>
<text x="34.4" y="108.8">RUN_ADU-</text>
<text x="34.4" y="113.7">RUN_ADU+</text>
<text x="51.2" y="108.8">15</text>
<text x="51.2" y="113.7">16</text>
<text x="35.1" y="119.3">ENB_DUn</text>
<text x="51.2" y="118.6">17</text>
<text x="51.1" y="123.5">18</text>
<text x="51.2" y="128.4">19</text>
<text x="50.9" y="133.4">20</text>
<text x="382" y="134.4">Цепь</text>
<text x="382.6" y="143.2">+55</text>
<text x="349.8" y="145.7">OTV10 OTV10</text>
<text x="382.3" y="148.2">GND</text>
<text x="335" y="155.6">OTV10 OTV10</text>
<text x="382.6" y="153.1">-55</text>
<text x="382.3" y="158">GND</text>
<text x="382.8" y="162.9">+15</text>
<text x="382.8" y="167.9">-15</text>
<text x="382.4" y="172.8">+5V</text>
<text x="382.3" y="177.7">GND</text>
</g>
<g font-size="3.2" fill="#262626">
<text x="84.4" y="35.6">ENB_DUn</text>
<text x="153.5" y="40.5">ENB_DU</text>
<text x="65.9" y="77.5">DAT_ADU-</text>
<text x="65.9" y="82.4">DAT_ADU+</text>
<text x="84.4" y="87.3">DAT_ADU-</text>
<text x="66.5" y="92.2">CLK_ADU-</text>
<text x="66.5" y="97.2">CLK_ADU+</text>
<text x="151.1" y="99.6">DAT_ADU</text>
<text x="66.1" y="107">RUN_ADU-</text>
<text x="84.4" y="104.5">DAT_ADU+</text>
<text x="66.1" y="111.9">RUN_ADU+</text>
<text x="68.3" y="116.8">ENB_DUn</text>
<text x="151.8" y="148.8">CLK_ADU</text>
<text x="349.6" y="148.2">GND</text>
<text x="84.4" y="153.8">CLK_ADU-</text>
<text x="349.6" y="158">GND</text>
<text x="84.4" y="168.6">CLK_ADU+</text>
<text x="349.6" y="177.7">GND</text>
<text x="84.4" y="215.3">RUN_ADU-</text>
<text x="151.4" y="210.4">RUN_ADU</text>
<text x="84.4" y="230.1">RUN_ADU+</text>
</g>
<g font-size="3.2">
<text x="108.2" y="35.6">2</text>
<text x="108.6" y="30.6">1</text>
<text x="113.2" y="32.4">Vdd1</text>
<text x="125.5" y="32.4">Vdd2</text>
<text x="135.6" y="30.6">8</text>
<text x="135.6" y="35.6">7</text>
<text x="108.2" y="40.5">3</text>
<text x="113.2" y="37.3">IN</text>
<text x="125.3" y="37.3">GND2</text>
<text x="135.6" y="40.5">6</text>
<text x="107.9" y="45.4">4</text>
<text x="113.2" y="42.2">Vdd1</text>
<text x="113.2" y="47.2">GND1</text>
<text x="125.3" y="47.2">GND2</text>
<text x="126.9" y="42.2">OUT</text>
<text x="135.6" y="45.4">5</text>
<text x="112" y="75">16</text>
<text x="118.2" y="76.8">VDD2</text>
<text x="130.5" y="76.8">VDD1</text>
<text x="140.5" y="75">1</text>
<text x="112" y="79.9">15</text>
<text x="118.2" y="81.7">GND2</text>
<text x="130.7" y="81.7">GND1</text>
<text x="140.5" y="79.9">2</text>
<text x="112" y="89.7">13</text>
<text x="132" y="86.6">RxD</text>
<text x="140.5" y="84.8">3</text>
<text x="140.5" y="89.7">4</text>
<text x="112" y="94.7">12</text>
<text x="118.2" y="91.5">B</text>
<text x="133.7" y="91.5">RE</text>
<text x="140.5" y="94.7">5</text>
<text x="112" y="99.6">10</text>
<text x="118.2" y="101.3">DE</text>
<text x="118.2" y="96.4">A</text>
<text x="131.8" y="96.4">RTS</text>
<text x="132" y="101.3">TxD</text>
<text x="140.5" y="99.6">6</text>
<text x="133.3" y="106.3">PV</text>
<text x="140.5" y="104.5">7</text>
<text x="113.1" y="109.5">9</text>
<text x="118.2" y="111.2">GND2</text>
<text x="130.7" y="111.2">GND1</text>
<text x="140.5" y="109.5">8</text>
<text x="112" y="143.9">15</text>
<text x="112" y="139">16</text>
<text x="118.2" y="140.8">VDD2</text>
<text x="130.5" y="140.8">VDD1</text>
<text x="140.5" y="139">1</text>
<text x="140.5" y="143.9">2</text>
<text x="349.8" y="140.7">5</text>
<text x="359.6" y="140.7">6</text>
<text x="373" y="143.2">1</text>
<text x="118.2" y="145.7">GND2</text>
<text x="130.7" y="145.7">GND1</text>
<text x="140.5" y="148.8">3</text>
<text x="373" y="148.2">2</text>
<text x="112" y="153.8">13</text>
<text x="118.2" y="155.5">B</text>
<text x="132" y="150.6">RxD</text>
<text x="133.7" y="155.5">RE</text>
<text x="140.5" y="153.8">4</text>
<text x="335" y="150.6">3</text>
<text x="344.8" y="150.6">4</text>
<text x="373" y="153.1">3</text>
<text x="112" y="158.7">12</text>
<text x="118.2" y="160.4">A</text>
<text x="131.8" y="160.4">RTS</text>
<text x="140.5" y="158.7">5</text>
<text x="373" y="158">4</text>
<text x="112" y="163.6">10</text>
<text x="118.2" y="165.4">DE</text>
<text x="132" y="165.4">TxD</text>
<text x="140.5" y="163.6">6</text>
<text x="373" y="162.9">5</text>
<text x="373" y="167.9">6</text>
<text x="113.1" y="173.5">9</text>
<text x="133.3" y="170.3">PV</text>
<text x="140.5" y="168.6">7</text>
<text x="140.5" y="173.5">8</text>
<text x="373" y="172.8">7</text>
<text x="118.2" y="175.2">GND2</text>
<text x="130.7" y="175.2">GND1</text>
<text x="373" y="177.7">8</text>
<text x="112" y="200.6">16</text>
<text x="118.2" y="202.3">VDD2</text>
<text x="130.5" y="202.3">VDD1</text>
<text x="140.5" y="200.6">1</text>
<text x="112" y="205.5">15</text>
<text x="118.2" y="207.2">GND2</text>
<text x="130.7" y="207.2">GND1</text>
<text x="140.5" y="205.5">2</text>
<text x="112" y="215.3">13</text>
<text x="132" y="212.2">RxD</text>
<text x="140.5" y="210.4">3</text>
<text x="140.5" y="215.3">4</text>
<text x="112" y="220.3">12</text>
<text x="118.2" y="222">A</text>
<text x="118.2" y="217.1">B</text>
<text x="131.8" y="222">RTS</text>
<text x="133.7" y="217.1">RE</text>
<text x="140.5" y="220.3">5</text>
<text x="112" y="225.2">10</text>
<text x="118.2" y="226.9">DE</text>
<text x="132" y="226.9">TxD</text>
<text x="140.5" y="225.2">6</text>
<text x="133.3" y="231.9">PV</text>
<text x="140.5" y="230.1">7</text>
<text x="113.1" y="235">9</text>
<text x="118.2" y="236.8">GND2</text>
<text x="130.7" y="236.8">GND1</text>
<text x="140.5" y="235">8</text>
</g>
<text font-size=".5" x="13" y="290">ALTIUM GOSTBOM2.0 KEV</text>
</svg>
